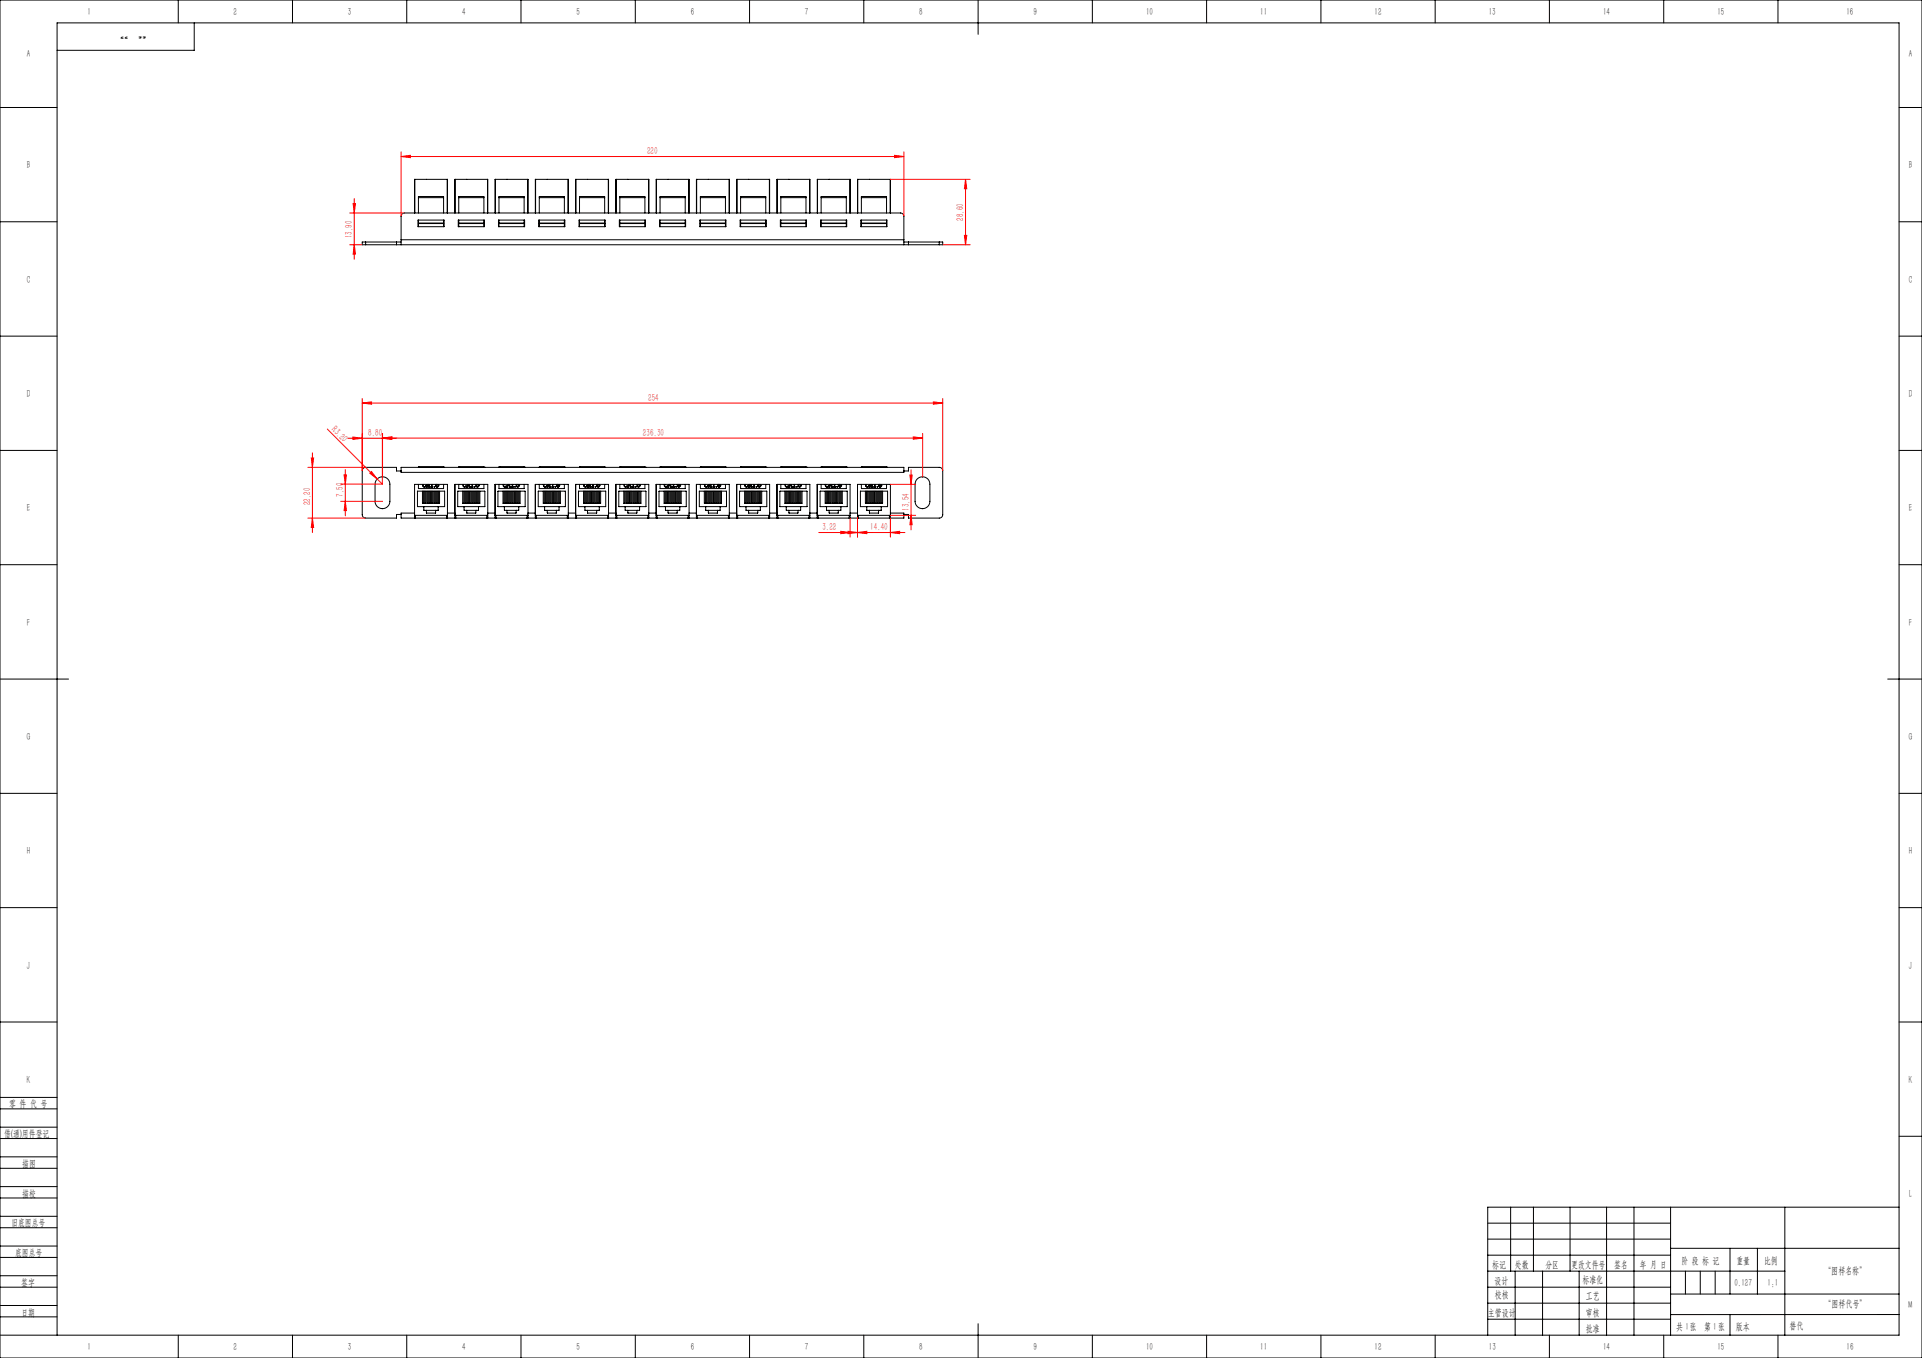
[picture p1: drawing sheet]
<svg xmlns="http://www.w3.org/2000/svg" width="841mm" height="594mm" viewBox="0 0 841 594" stroke-linecap="round" stroke-linejoin="round" font-family="sans-serif">
<g fill="none" stroke="#000" stroke-width=".44">
<path d="M0 0h841v594h-841zM78 0v10M85 10v12h-60M128 0v10M178 0v10M228 0v10M278 0v10M328 0v10M378 0v10M428 0v15M478 0v10M528 0v10"/>
<path d="M578 0v10M628 0v10M678 0v10M728 0v10M778 0v10M0 47h25M831 47h10M181.5 78.5l-.1 14.7M181.5 78.5h14.2M181.5 78.5v14.7M186.6 78.4v.1M195.7 78.5l.1 14.7"/>
<path d="M195.7 78.5v14.7M199.1 78.5l-.1 14.7M199.1 78.5h14.2M199.1 78.5v14.7M204.2 78.4v.1M213.3 78.5l.1 14.7M213.3 78.5v14.7M216.7 78.5l-.1 14.7M216.7 78.5h14.2M216.7 78.5v14.7M221.9 78.4v.1M230.9 78.5l.1 14.7"/>
<path d="M230.9 78.5v14.7M234.4 78.5l-.2 14.7M234.4 78.5h14.2M234.4 78.5v14.7M239.5 78.4v.1M248.6 78.5l.1 14.7M248.6 78.5v14.7M252 78.5l-.1 14.7M252 78.5h14.2M252 78.5v14.7M257.1 78.4v.1M266.2 78.5l.1 14.7"/>
<path d="M266.2 78.5v14.7M269.5 78.5v14.7M269.6 78.5h.1M269.6 78.5h14.2M274.7 78.4v.1M283.8 78.5l.1 14.7M283.8 78.5v14.7M287.2 78.5l-.1 14.7M287.2 78.5h14.2M287.2 78.5v14.7M292.3 78.4v.1M301.4 78.5l.1 14.7"/>
<path d="M301.4 78.5v14.7M304.8 78.5l-.1 14.7M304.8 78.5h14.3M304.8 78.5v14.7M310 78.4v.1M319.1 78.5l.1 14.7M319.1 78.5v14.7M322.5 78.5l-.1 14.7M322.5 78.5h14.2M322.5 78.5v14.7M327.6 78.4v.1M336.7 78.5l.1 14.7"/>
<path d="M336.7 78.5v14.7M340.1 78.5l-.1 14.7M340.1 78.5h14.2M340.1 78.5v14.7M345.2 78.4v.1M354.3 78.5v14.7M354.4 78.5h.1M357.7 78.5l-.1 14.7M357.7 78.5h14.2M357.7 78.5v14.7M362.8 78.4v.1M371.9 78.5l.1 14.7"/>
<path d="M371.9 78.5v14.7M375.3 78.5l-.1 14.7M375.3 78.5h14.2M375.3 78.5v14.7M380.4 78.4v.1M389.5 78.5l.1 14.7M389.5 78.5v14.7M0 97h25M182.9 96.3h11.4v2.9h-11.4zM183.1 97.7v.1M183.1 97.6v.1M183.1 86.5v-.5h11v.5"/>
<path d="M183.1 86.5v6.7M183.1 96.3v1.3M183.1 97.8v1.4M183.1 97.8h11M183.1 97.6h11M183.1 86.5h11M194.1 97.7v.1M194.1 97.6v.1M194.1 86.5v6.7M194.1 96.3v1.3M194.1 97.8v1.4M200.5 96.3h11.4v2.9h-11.4z"/>
<path d="M200.7 97.7v.1M200.7 97.6v.1M200.7 86.5v-.5h11v.5M200.7 86.5v6.7M200.7 96.3v1.3M200.7 97.8v1.4M200.7 97.8h11M200.7 97.6h11M200.7 86.5h11M211.7 97.7v.1M211.7 97.6v.1M211.7 86.5v6.7"/>
<path d="M211.7 96.3v1.3M211.7 97.8v1.4M218.1 96.3h11.5v2.9h-11.5zM218.3 97.7v.1M218.3 97.6v.1M218.3 86.5v-.5h11v.5M218.3 86.5v6.7M218.3 96.3v1.3M218.3 97.8v1.4M218.3 97.8h11M218.3 97.6h11M218.3 86.5h11"/>
<path d="M229.3 97.7v.1M229.3 97.6v.1M229.3 86.5v6.7M229.3 96.3v1.3M229.3 97.8v1.4M235.8 96.3h11.4v2.9h-11.4zM236 97.7v.1M236 97.6v.1M236 86.5v-.5h10.9v.5M236 86.5v6.7M236 96.3v1.3M236 97.8v1.4"/>
<path d="M236 97.8h10.9M236 97.6h10.9M236 86.5h10.9M246.9 97.7v.1M246.9 97.6v.1M246.9 86.5v6.7M246.9 96.3v1.3M246.9 97.8v1.4M253.4 96.3h11.4v2.9h-11.4zM253.6 97.7v.1M253.6 97.6v.1M253.6 86.5v-.5h11v.5"/>
<path d="M253.6 86.5v6.7M253.6 96.3v1.3M253.6 97.8v1.4M253.6 97.8h11M253.6 97.6h11M253.6 86.5h11M264.6 97.7v.1M264.6 97.6v.1M264.6 86.5v6.7M264.6 96.3v1.3M264.6 97.8v1.4M271 96.3h11.4v2.9h-11.4z"/>
<path d="M271.2 97.7v.1M271.2 97.6v.1M271.2 86.5v-.5h11v.5M271.2 86.5v6.7M271.2 96.3v1.3M271.2 97.8v1.4M271.2 97.8h11M271.2 97.6h11M271.2 86.5h11M282.2 97.7v.1M282.2 97.6v.1M282.2 86.5v6.7"/>
<path d="M282.2 96.3v1.3M282.2 97.8v1.4M288.6 96.3h11.4v2.9h-11.4zM288.8 97.7v.1M288.8 97.6v.1M288.8 86.5v-.5h11v.5M288.8 86.5v6.7M288.8 96.3v1.3M288.8 97.8v1.4M288.8 97.8h11M288.8 97.6h11M288.8 86.5h11"/>
<path d="M299.8 97.7v.1M299.8 97.6v.1M299.8 86.5v6.7M299.8 96.3v1.3M299.8 97.8v1.4M306.2 96.3h11.4v2.9h-11.4zM306.5 97.7v.1M306.5 97.6v.1M306.5 86.5v-.5h10.9v.5M306.5 86.5v6.7M306.5 96.3v1.3M306.5 97.8v1.4"/>
<path d="M306.5 97.8h10.9M306.5 97.6h10.9M306.5 86.5h10.9M317.4 97.7v.1M317.4 97.6v.1M317.4 86.5v6.7M317.4 96.3v1.3M317.4 97.8v1.4M323.9 96.3h11.3v2.9h-11.3zM324.1 97.7v.1M324.1 97.6v.1M324.1 86.5v-.5h11v.5"/>
<path d="M324.1 86.5v6.7M324.1 96.3v1.3M324.1 97.8v1.4M324.1 97.8h11M324.1 97.6h11M324.1 86.5h11M335.1 97.7v.1M335.1 97.6v.1M335.1 86.5v6.7M335.1 96.3v1.3M335.1 97.8v1.4M341.5 96.3h11.3v2.9h-11.3z"/>
<path d="M341.7 97.7v.1M341.7 97.6v.1M341.7 86.5v-.5h11v.5M341.7 86.5v6.7M341.7 96.3v1.3M341.7 97.8v1.4M341.7 97.8h11M341.7 97.6h11M341.7 86.5h11M352.7 97.7v.1M352.7 97.6v.1M352.7 86.5v6.7"/>
<path d="M352.7 96.3v1.3M352.7 97.8v1.4M359.1 96.3h11.4v2.9h-11.4zM359.3 97.7v.1M359.3 97.6v.1M359.3 86.5v-.5h11v.5M359.3 86.5v6.7M359.3 96.3v1.3M359.3 97.8v1.4M359.3 97.8h11M359.3 97.6h11M359.3 86.5h11"/>
<path d="M370.3 97.7v.1M370.3 97.6v.1M370.3 86.5v6.7M370.3 96.3v1.3M370.3 97.8v1.4M376.7 96.3h11.4v2.9h-11.4zM376.9 97.7v.1M376.9 97.6v.1M376.9 86.5v-.5h11v.5M376.9 86.5v6.7M376.9 96.3v1.3M376.9 97.8v1.4"/>
<path d="M376.9 97.8h11M376.9 97.6h11M376.9 86.5h11M387.9 97.7v.1M387.9 97.6v.1M387.9 86.5v6.7M387.9 96.3v1.3M387.9 97.8v1.4M831 97h10M160 105.9h-1.5v1.2h1.5M160 107.1h251M160 105.9v1.2"/>
<path d="M160 105.9h15.5M173.5 105.9v1.2M175.5 104.9v-10.3a1.45 1.45 0 0 1 1.5-1.4h217a1.45 1.45 0 0 1 1.5 1.4v10.3M175.5 104.9v2.2M175.5 104.9h220M395.5 104.9v2.2M395.5 105.9h15.5M397.5 105.9v1.2M411 105.9h1.5v1.2h-1.5M411 105.9v1.2M0 147h25M831 147h10"/>
<path d="M0 197h25M831 197h10M165 209.5a3.3 3.3 0 0 1 3.6-.7 3.3 3.3 0 0 1 2 3v7.5a3.2 3.2 0 0 1-3.2 3.2 3.2 3.2 0 0 1-3.3-3.2v-8.1zM175.5 206h-2v-1.6h-13.5a1.45 1.45 0 0 0-1.5 1.5v19.2a1.45 1.45 0 0 0 1.5 1.5h13.5v-1.6h2M175.5 206v-1.6h220v1.6M175.5 206v.6h220v-.6M182.7 214.8h11.8l.1 6.8h-11.9zM183.1 204.3h.1M183.1 204.3h11M183.1 211.9v1.8h11v-1.8M183.1 204.3v.1M184.9 214.8v5.4h.4v-5.4"/>
<path d="M184.9 211.9l.1 .6 .4 .6h.5l.3-.6a.51 .51 0 0 1-.4 .5 .51 .51 0 0 1-.6-.4l-.1-.7M185.8 214.8v5.4h.5v-5.4M186.9 214.8v5.4h.5v-5.4M187 211.9l-.5 1.2h.4v-.7h.7v.7h.5l-.5-1.2M187.1 211.9l-.2 .4h.7l-.2-.4M187.9 214.8v5.4h.4v-5.4M188.8 214.8v5.4h.5v-5.4M188.9 211.9l-.3 1.2h.7l-.2-1.2M189.9 214.8v5.4h.5v-5.4M190.1 212.8h.1M190.6 211.9l.1 .9a.66 .66 0 0 0 1.1 .1 .66 .66 0 0 0-.2-1M190.8 212.1h.1"/>
<path d="M190.8 211.9v.2M190.9 214.8v5.4h.4v-5.4M191.1 211.9l-.3 .2M191.7 212.4h.1M191.8 214.8v5.4h.5v-5.4M194.1 204.3h.1M194.1 204.3v.1M200.3 214.8h11.8l.1 6.8h-11.9zM200.7 204.3h.1M200.7 204.3h11M200.7 211.9v1.8h11v-1.8M200.7 204.3v.1"/>
<path d="M202.5 214.8v5.4h.5v-5.4M202.5 211.9l.1 .6 .4 .6h.6l.2-.6a.51 .51 0 0 1-.4 .5 .51 .51 0 0 1-.6-.4v-.7M203.5 214.8v5.4h.5v-5.4M204.5 214.8v5.4h.5v-5.4M204.6 211.9l-.5 1.2h.4v-.7h.7v.7h.6l-.5-1.2M204.7 211.9l-.1 .4h.6l-.2-.4M205.5 214.8v5.4h.5v-5.4M206.5 214.8v5.4h.5v-5.4M206.5 211.9l-.2 1.2h.7l-.3-1.2M207.5 214.8v5.4h.5v-5.4M207.7 212.8h.1M208.3 211.9l.1 .9a.65 .65 0 0 0 1 .1 .65 .65 0 0 0-.2-1"/>
<path d="M208.4 212.1h.1M208.5 211.9l-.1 .2M208.5 214.8v5.4h.5v-5.4M208.8 211.9l-.4 .2M209.3 212.4h.1M209.5 214.8v5.4h.5v-5.4M211.7 204.3h.1M211.7 204.3v.1M217.9 214.9l11.9-.1v6.8h-11.9zM218.3 204.3h.1M218.3 204.3h11M218.3 211.9v1.8h11v-1.8"/>
<path d="M218.3 204.3v.1M220.1 214.8v5.4h.5v-5.4M220.2 211.9v.6l.5 .6 .7-.2v-.4a.49 .49 0 0 1-.4 .5 .49 .49 0 0 1-.5-.4l-.1-.7M221.1 214.8v5.4h.5v-5.4M222.1 214.8v5.4h.5v-5.4M222.2 211.9l-.5 1.2h.5l-.1-.7h.7v.7h.6l-.5-1.2M222.3 211.9l-.1 .4h.6l-.2-.4M223.1 214.8v5.4h.5v-5.4M224.1 214.8v5.4h.5v-5.4M224.1 211.9l-.2 1.2h.7l-.3-1.2M225.1 214.8v5.4h.5v-5.4M225.4 212.8h.1"/>
<path d="M225.9 211.9l.1 .9a.66 .66 0 0 0 1 .1 .66 .66 0 0 0-.2-1M226.1 211.9l-.1 .2 .4-.2M226.1 214.8v5.4h.5v-5.4M227 212.4h.1M227.1 214.8v5.4h.5v-5.4M229.3 204.3h.1M229.3 204.3v.1M235.5 214.8h11.9v6.8h-11.9zM236 204.3h.1M236 204.3h10.9M236 211.9v1.8h10.9v-1.8M236 204.3v.1"/>
<path d="M237.7 214.8v5.4h.5v-5.4M237.8 211.9v.6l.5 .6h.5l.4-.5M238 211.9l.1 .7a.51 .51 0 0 0 .5 .4 .51 .51 0 0 0 .5-.5M238.7 214.8v5.4h.5v-5.4M239.1 212.5l.1 .1M239.7 214.8v5.4h.5v-5.4M239.8 211.9l-.4 1.2h.4v-.7h.7v.7h.5l-.5-1.2M239.9 211.9l-.1 .4h.6l-.1-.4M240.7 214.8v5.4h.5v-5.4M241.7 214.8v5.4h.5v-5.4M241.8 211.9l-.3 1.2h.7l-.3-1.2M242.7 214.8v5.4h.5v-5.4"/>
<path d="M243 212.8h.1M243.5 211.9l.1 .9a.65 .65 0 0 0 1 .1 .65 .65 0 0 0-.2-1M243.7 212.1h.1M243.7 214.8v5.4h.5v-5.4M243.7 211.9v.2M244 211.9l-.3 .2M244.6 212.4h.1M244.7 214.8v5.4h.5v-5.4M246.9 204.3h.1M246.9 204.3v.1M253.2 214.8h11.8v6.8h-11.8zM253.6 204.3h.1"/>
<path d="M253.6 204.3h11M253.6 211.9v1.8h11v-1.8M253.6 204.3v.1M255.3 214.8v5.4h.5v-5.4M255.4 211.9v.6l.5 .6 .7-.2 .1-.4a.51 .51 0 0 1-.5 .5 .51 .51 0 0 1-.5-.4l-.1-.7M256.3 214.8v5.4h.5v-5.4M257.3 214.8v5.4h.5v-5.4M257.4 211.9l-.4 1.2h.4v-.7h.7v.7h.5l-.5-1.2M257.6 211.9l-.2 .4h.7l-.2-.4M258.3 214.8v5.4h.5v-5.4M259.3 214.8v5.4h.5v-5.4M259.4 211.9l-.3 1.2h.7l-.2-1.2"/>
<path d="M260.3 214.8v5.4h.5v-5.4M260.6 212.8h.1M261.1 211.9l.1 .9a.66 .66 0 0 0 1 .1 .66 .66 0 0 0-.2-1M261.3 212.1h.1M261.3 211.9v.2M261.3 214.8v5.4h.5v-5.4M261.6 211.9l-.3 .2M262.2 212.4h.1M262.3 214.8v5.4h.5v-5.4M264.6 204.3h.1M264.6 204.3v.1M270.8 214.8h11.8v6.8h-11.8z"/>
<path d="M271.2 204.3h.1M271.2 204.3h11M271.2 211.9v1.8h11v-1.8M271.2 204.3v.1M272.9 214.8v5.4h.5v-5.4M273 211.9l.1 .6 .4 .6h.5l.3-.6a.51 .51 0 0 1-.4 .5 .51 .51 0 0 1-.6-.4v-.7M274 214.8v5.4h.5v-5.4M275 214.8v5.4h.4v-5.4M275.1 211.9l-.5 1.2h.4v-.7h.7v.7h.5l-.5-1.2M275.2 211.9l-.1 .4h.6l-.2-.4M275.9 214.8v5.4h.5v-5.4M277 214.8v5.4h.5v-5.4"/>
<path d="M277 211.9l-.2 1.2h.7l-.3-.2v-1M278 214.8v5.4h.4v-5.4M278.2 212.8h.1M278.7 211.9l.1 .9a.65 .65 0 0 0 1.1 .1 .65 .65 0 0 0-.2-1M278.9 212.1h.1M278.9 214.8v5.4h.5v-5.4M278.9 211.9v.2M279.2 211.9l-.3 .2M279.8 212.4h.1M280 214.8v5.4h.5v-5.4M282.2 204.3h.1M282.2 204.3v.1"/>
<path d="M288.4 214.8h11.8v6.8h-11.8zM288.8 204.3h.1M288.8 204.3h11M288.8 211.9v1.8h11v-1.8M288.8 204.3v.1M290.6 214.8v5.4h.5v-5.4M290.7 211.9v.6l.4 .6h.5l.3-.6a.51 .51 0 0 1-.4 .5 .51 .51 0 0 1-.6-.4v-.7M291.6 214.8v5.4h.5v-5.4M292.6 214.8v5.4h.5v-5.4M292.7 211.9l-.5 1.2h.5l-.1-.7h.7v.7h.6l-.5-1.2M292.8 211.9l-.1 .4h.6l-.2-.4M293.6 214.8v5.4h.5v-5.4"/>
<path d="M294.6 214.8v5.4h.5v-5.4M294.6 211.9l-.2 1.2h.7l-.3-1.2M295.6 214.8v5.4h.5v-5.4M295.8 212.8h.1M296.4 211.9v.9a.66 .66 0 0 0 1.1 .1 .66 .66 0 0 0-.2-1M296.5 212.1h.1M296.5 211.9v.2M296.6 214.8v5.4h.5v-5.4M296.9 211.9l-.4 .2M297.5 212.4h.1M297.6 214.8v5.4h.5v-5.4M299.8 204.3h.1"/>
<path d="M299.8 204.3v.1M306 214.8h11.9v6.8h-11.9zM306.5 204.3h.1M306.5 204.3h10.9M306.5 211.9v1.8h10.9v-1.8M306.5 204.3v.1M308.2 214.8v5.4h.5v-5.4M308.3 211.9v.6l.5 .6h.5l.3-.6a.51 .51 0 0 1-.5 .5 .51 .51 0 0 1-.5-.4l-.1-.7M309.2 214.8v5.4h.5v-5.4M310.2 214.8v5.4h.5v-5.4M310.3 211.9l-.5 1.2h.5l-.1-.7h.7v.7h.6l-.5-1.2M310.4 211.9l-.1 .4h.6l-.1-.4"/>
<path d="M311.2 214.8v5.4h.5v-5.4M312.2 214.8v5.4h.5v-5.4M312.2 211.9l-.2 1.2h.7l-.3-.2v-1M313.2 214.8v5.4h.5v-5.4M313.4 212.8h.1M314 211.9l.1 .9a.65 .65 0 0 0 1 .1 .65 .65 0 0 0-.2-1M314.1 212.1h.1M314.2 214.8v5.4h.5v-5.4M314.2 211.9l-.1 .2M314.5 211.9l-.4 .2M315.1 212.4h.1M315.2 214.8v5.4h.5v-5.4"/>
<path d="M317.4 204.3h.1M317.4 204.3v.1M323.6 214.9l11.9-.1v6.8h-11.9zM324.1 204.3h.1M324.1 204.3h11M324.1 211.9v1.8h11v-1.8M324.1 204.3v.1M325.8 214.8v5.4h.5v-5.4M325.9 211.9v.6l.5 .6h.5l.3-.6a.51 .51 0 0 1-.5 .5 .51 .51 0 0 1-.5-.4l-.1-.7M326.8 214.8v5.4h.5v-5.4M327.8 214.8v5.4h.5v-5.4M327.9 211.9l-.5 1.2h.5v-.7h.6l.1 .7h.5l-.5-1.2"/>
<path d="M328 211.9l-.1 .4h.6l-.1-.4M328.8 214.8v5.4h.5v-5.4M329.8 214.8v5.4h.5v-5.4M329.8 211.9l-.2 1.2h.7l-.2-1.2M330.8 214.8v5.4h.5v-5.4M331.1 212.8h.1M331.6 211.9l.1 .9a.65 .65 0 0 0 1 .1 .65 .65 0 0 0-.2-1M331.8 212.1h.1M331.8 211.9v.2M331.8 214.8v5.4h.5v-5.4M332.1 211.9l-.3 .2M332.7 212.4h.1"/>
<path d="M332.8 214.8v5.4h.5v-5.4M335.1 204.3h.1M335.1 204.3v.1M341.2 214.9l11.9-.1v6.8h-11.8zM341.7 204.3h.1M341.7 204.3h11M341.7 211.9v1.8h11v-1.8M341.7 204.3v.1M343.4 214.8v5.4h.5v-5.4M343.5 211.9v.6l.5 .6h.5l.3-.6a.51 .51 0 0 1-.4 .5 .51 .51 0 0 1-.6-.4l-.1-.7M344.4 214.8v5.4h.5v-5.4M345.4 214.8v5.4h.5v-5.4"/>
<path d="M345.5 211.9l-.4 1.2h.4v-.7h.7v.7h.5l-.5-1.2M345.7 211.9l-.2 .4h.6l-.1-.4M346.4 214.8v5.4h.5v-5.4M347.4 214.8v5.4h.5v-5.4M347.5 211.9v1l-.3 .2h.7l-.2-1.2M348.4 214.8v5.4h.5v-5.4M348.7 212.8h.1M349.2 211.9l.1 .9a.65 .65 0 0 0 1.1 .1 .65 .65 0 0 0-.2-1M349.4 212.1h.1M349.4 214.8v5.4h.5v-5.4M349.4 211.9v.2M349.7 211.9l-.3 .2"/>
<path d="M350.3 212.4h.1M350.4 214.8v5.4h.5v-5.4M352.7 204.3h.1M352.7 204.3v.1M358.8 214.9l11.9-.1v6.8h-11.8zM359.3 204.3h.1M359.3 204.3h11M359.3 211.9v1.8h11v-1.8M359.3 204.3v.1M361.1 214.8v5.4h.5v-5.4M361.1 211.9v.6l.5 .6h.5l.3-.6a.51 .51 0 0 1-.4 .5 .51 .51 0 0 1-.6-.4v-.7M362.1 214.8v5.4h.4v-5.4"/>
<path d="M363 214.8v5.4h.5v-5.4M363.1 211.9l-.4 1.2h.4v-.7h.7v.7h.5l-.4-1.2M363.3 211.9l-.2 .4h.6l-.1-.4M364.1 214.8v5.4h.5v-5.4M365.1 214.8v5.4h.4v-5.4M365.1 211.9l-.3 1.2h.7l-.2-1.2M366 214.8v5.4h.5v-5.4M366.3 212.8h.1M366.9 211.9v.9a.65 .65 0 0 0 1.1 .1 .65 .65 0 0 0-.2-1M367 212.1h.1M367 211.9v.2M367.1 214.8v5.4h.5v-5.4"/>
<path d="M367.3 211.9l-.3 .2M367.9 212.4h.1M368.1 214.8v5.4h.4v-5.4M370.3 204.3h.1M370.3 204.3v.1M376.5 214.9l11.8-.1 .1 6.8h-11.9zM376.9 204.3h.1M376.9 204.3h11M376.9 211.9v1.8h11v-1.8M376.9 204.3v.1M378.7 214.8v5.4h.5v-5.4M378.7 211.9l.1 .6 .4 .6h.6l.2-.6a.51 .51 0 0 1-.4 .5 .51 .51 0 0 1-.5-.4l-.1-.7"/>
<path d="M379.7 214.8v5.4h.5v-5.4M380.7 214.8v5.4h.5v-5.4M380.8 211.9l-.5 1.2h.5l-.1-.7h.7v.7h.6l-.5-1.2M380.9 211.9l-.1 .4h.6l-.2-.4M381.7 214.8v5.4h.5v-5.4M382.7 214.8v5.4h.5v-5.4M382.7 211.9l-.3 1.2h.8l-.3-1.2M383.7 214.8v5.4h.5v-5.4M383.9 212.8h.1M384.5 211.9v.9a.66 .66 0 0 0 1.1 .1 .66 .66 0 0 0-.2-1M384.6 212.1h.1M384.6 211.9v.2"/>
<path d="M384.7 214.8v5.4h.5v-5.4M385 211.9l-.4 .2M385.6 212.4h.1M385.7 214.8v5.4h.5v-5.4M387.9 204.3h.1M387.9 204.3v.1M395.5 206h2v-1.6h13.5a1.45 1.45 0 0 1 1.5 1.5v19.2a1.45 1.45 0 0 1-1.5 1.5h-13.5v-1.6h-2M401.4 209.5a3.2 3.2 0 0 1 3.5-.7 3.2 3.2 0 0 1 2 3v7.5a3.2 3.2 0 0 1-3.3 3.2 3.2 3.2 0 0 1-3.2-3.2v-7.5l.2-1.2zM175.5 225v1.6h220v-1.6M181.4 224.4l.1 2.2h.3v-1.2M181.4 225.4h.1M181.4 224.4h-5.9v.6"/>
<path d="M181.4 224.4v-12.5h14.4v12.5M181.5 225.4h14.3M185.3 221.6l.2 1.6h6.2l.1-1.6M186.5 223.2l.2 1.2h3.8l.2-1.2M195.8 224.4l-.1 2.2h-.3v-1.2M195.8 224.4h3.2l.1 2.2h.3v-1.2M203 221.6l.1 1.6h6.2l.2-1.6M204.1 223.2l.2 1.2h3.9l.1-1.2M213.4 224.4h3.2l.2 2.2h.2v-1.2M213.4 224.4l-.1 2.2h-.3v-1.2M213.4 224.4v-12.5h-14.4l.1 13.5 14.3-.1M216.6 225.4h.1"/>
<path d="M216.6 225.3l.1 .1M216.7 225.4h14.3M220.6 221.6l.2 1.6h6.1l.2-1.6M221.8 223.2l.1 1.2h3.9l.2-1.2M231 224.4h3.2l.2 2.2h.3v-1.2M231 224.4l-.1 2.2h-.3v-1.2M231 224.4v-12.5h-14.4v13.4M234.2 225.4h.1M234.2 225.3l.2 .1M238.2 221.6l.2 1.6h6.1l.2-1.6M239.4 223.2l.1 1.2h3.9l.2-1.2M248.7 224.4h3.2l.1 2.2h.3v-1.2"/>
<path d="M248.7 224.4l-.2 2.2h-.3v-1.2M248.7 225.3l-14.3 .1M248.7 224.4v-12.5h-14.5v13.4M251.9 225.4h.1M251.9 225.3h14.4M255.8 221.6l.2 1.6h6.2l.1-1.6M257 223.2l.1 1.2h3.9l.2-1.2M266.3 224.4h3.2l.1 2.2h.3v-1.2M266.3 224.4l-.1 2.2h-.3v-1.2M266.3 224.4v-12.5h-14.4v13.4M269.5 225.4h.1M269.5 225.3l.1 .1"/>
<path d="M273.4 221.6l.2 1.6h6.2l.2-1.6M274.6 223.2l.2 1.2h3.8l.2-1.2M283.9 224.4h3.2l.1 2.2h.3v-1.2M283.9 224.4l-.1 2.2h-.3v-1.2M283.9 225.3l-14.3 .1M283.9 224.4v-12.5h-14.4v13.4M287.1 225.4h.1M287.1 225.3l14.4 .1M291.1 221.6l.1 1.6h6.2l.2-1.6M292.2 223.2l.2 1.2h3.9l.1-1.2M301.5 224.4h3.2l.2 2.2h.2v-1.2M301.5 224.4l-.1 2.2h-.3v-1.2"/>
<path d="M301.5 224.4v-12.5h-14.4v13.4M304.7 225.4h.1M304.7 225.3l14.4 .1M308.7 221.6l.2 1.6h6.1l.2-1.6M309.8 223.2l.2 1.2h3.9l.1-1.2M319.1 224.4h3.2l.2 2.2h.3v-1.2M319.1 224.4l-.1 2.2h-.3v-1.2M319.1 224.4v-12.5h-14.4v13.4M322.3 225.4h.1M322.4 225.3l14.4 .1M326.3 221.6l.2 1.6h6.1l.2-1.6M327.4 223.2l.2 1.2h3.9l.1-1.2"/>
<path d="M336.8 224.4h3.2l.1 2.2h.3v-1.2M336.8 224.4l-.2 2.2h-.3v-1.2M336.8 224.4v-12.5h-14.5l.1 13.4M340 225.4h.1M340 225.3l14.4 .1M343.9 221.6l.2 1.6h6.2l.1-1.6M345.1 223.2l.1 1.2h3.9l.2-1.2M354.4 224.4h3.2l.1 2.2h.3v-1.2M354.4 224.4l-.1 2.2h-.3v-1.2M354.4 224.4v-12.5h-14.4v13.4M357.6 225.4h.1M357.6 225.3l14.4 .1"/>
<path d="M361.6 221.6l.1 1.6h6.2l.2-1.6M362.7 223.2l.2 1.2h3.8l.2-1.2M372 224.4h3.2l.1 2.2h.3v-1.2M372 224.4l-.1 2.2h-.3v-1.2M372 224.4v-12.5h-14.4v13.4M375.2 225.4h.1M375.2 225.3l.1 .1M379.2 221.6l.1 1.6h6.2l.2-1.6M380.3 223.2l.2 1.2h3.9l.1-1.2M389.6 224.4l-.1 2.2h-.3v-1.2M389.6 225.4h-14.3M389.6 224.4h5.9v.6"/>
<path d="M389.6 224.4v-12.5h-14.4v13.4M0 247h25M831 247h10M0 297h30M826 297h15M0 347h25M831 347h10M0 397h25M831 397h10M0 447h25M831 447h10M0 498h25"/>
<path d="M0 493h25M0 485h25M0 480h25M831 497h10M0 511h25M0 506h25M0 519h25M0 524h25M0 537h25M0 532h25M651 535h80M661 528v28"/>
<path d="M671 528v28M687 528v28M703 528v56M715 528v56M731 528v56M781 528v56M831 528h-180v56M0 550h25M0 545h25M0 558h25M651 542h80M651 549h80"/>
<path d="M651 556h130M663 556v28M675 556v28M691 556v28M731 546h100M737.5 556v10M744 556v10M750.5 556v10M757 546v20M769 546v20M0 563h25M0 571h25"/>
<path d="M0 576h25M428 579v15M651 563h80M651 570h80M651 577h80M731 566h100M757 575v9M831 575h-100M0 584h831v-574h-806v574M78 584v10M128 584v10M178 584v10"/>
<path d="M228 584v10M278 584v10M328 584v10M378 584v10M478 584v10M528 584v10M578 584v10M628 584v10M678 584v10M728 584v10M778 584v10"/>
<circle cx="190.1" cy="212.9" r=".15"/>
<circle cx="191.2" cy="212.5" r=".5"/>
<circle cx="207.7" cy="212.9" r=".14"/>
<circle cx="208.9" cy="212.5" r=".49"/>
<circle cx="225.3" cy="212.9" r=".15"/>
<circle cx="226.5" cy="212.5" r=".5"/>
<circle cx="243" cy="212.9" r=".14"/>
<circle cx="244.1" cy="212.5" r=".49"/>
<circle cx="260.6" cy="212.9" r=".15"/>
<circle cx="261.7" cy="212.5" r=".5"/>
<circle cx="278.2" cy="212.9" r=".14"/>
<circle cx="279.3" cy="212.5" r=".49"/>
<circle cx="295.8" cy="212.9" r=".15"/>
<circle cx="297" cy="212.5" r=".5"/>
<circle cx="313.5" cy="212.9" r=".14"/>
<circle cx="314.6" cy="212.5" r=".49"/>
<circle cx="331.1" cy="212.9" r=".15"/>
<circle cx="332.2" cy="212.5" r=".49"/>
<circle cx="348.7" cy="212.9" r=".14"/>
<circle cx="349.8" cy="212.5" r=".49"/>
<circle cx="366.3" cy="212.9" r=".15"/>
<circle cx="367.4" cy="212.5" r=".49"/>
<circle cx="383.9" cy="212.9" r=".15"/>
<circle cx="385.1" cy="212.5" r=".49"/>
</g>
<g fill="none" stroke="#f00" stroke-width=".44">
<path d="M175.5 68.5l4.1-.6v1.1zM175.5 66.5v28.1M175.5 68.5h220M389.5 78.5h35M391.4 67.9l4.1 .6-4.1 .5zM395.5 66.5v28.1M422.5 78.5v28.6M422.5 78.5l.5 4h-1zM153 93.2h24M154.5 89.1h1l-.5 4.1zM155 86.8v26.6M153 107.1h5.5"/>
<path d="M155 107.1l.5 4.1h-1zM412.5 107.1h12M422 103h1l-.5 4.1zM158.5 176.3l4.1-.5v1zM158.5 174.3v31.6M158.5 176.3h254M408.4 175.8l4.1 .5-4.1 .5zM412.5 174.3v31.6M136.7 198.1v34.9M143.2 187.7l21.8 21.8M154.4 191.2l4.1 .5-4.1 .5zM167.3 191.7l4.1-.5v1z"/>
<path d="M167.3 189.7v22.1l-2.3-2.3M167.4 191.6l4.1-.5v1zM167.4 189.6v19M399.6 191.1l4.1 .5-4.1 .5zM403.7 191.6l-251.5 .1M403.7 189.6v19M134.7 204.4h25.3M136.2 200.3h1l-.5 4.1zM149.1 219.3h18.3M149.1 211.8h18.3M150.6 207.7h1l-.5 4.1zM151.1 219.3l.5 4h-1z"/>
<path d="M151.1 205.4v20.2M161.8 207l.7-.7 2.5 3.2zM389.6 211.9h11M398.1 207.8h1l-.5 4.1zM398.6 205.5v26.3M134.7 226.6h25.3M136.7 226.6l.5 4.1h-1zM358.3 232.9h37.7M367.9 232.4l4.1 .5-4.1 .5zM371.1 232.4l4.1 .5-4.1 .5zM372 226.5v8.4M375.2 232.9l4.1-.5v1z"/>
<path d="M375.2 226.5v8.4M389.5 225.4h11.1M389.6 232.9l4.1-.5v1zM389.6 226.5v8.4M398.6 225.4l.5 4.1h-1z"/>
</g>
<g fill="#f00">
<path d="M161.8 207l.7-.7 2.5 3.2z"/>
<path d="M389.6 232.9l4.1-.5v1zM371.1 232.4l4.1 .5-4.1 .5zM375.2 232.9l4.1-.5v1zM367.9 232.4l4.1 .5-4.1 .5z"/>
<path d="M158.5 176.3l4.1-.5v1zM408.4 175.8l4.1 .5-4.1 .5zM154.4 191.2l4.1 .5-4.1 .5zM167.3 191.7l4.1-.5v1z"/>
<path d="M167.4 191.6l4.1-.5v1zM399.6 191.1l4.1 .5-4.1 .5z"/>
<path d="M151.1 219.3l.5 4h-1zM150.6 207.7h1l-.5 4.1z"/>
<path d="M422.5 78.5l.5 4h-1zM422 103h1l-.5 4.1zM154.5 89.1h1l-.5 4.1zM155 107.1l.5 4.1h-1z"/>
<path d="M136.2 200.3h1l-.5 4.1zM136.7 226.6l.5 4.1h-1zM398.1 207.8h1l-.5 4.1zM398.6 225.4l.5 4.1h-1z"/>
<path d="M175.5 68.5l4.1-.6v1.1zM391.4 67.9l4.1 .6-4.1 .5z"/>
</g>
<g font-size="4.4">
<text x="38.2" y="6.6">1</text>
<text x="102.2" y="6.6">2</text>
<text x="152.2" y="6.6">3</text>
<text x="202.2" y="6.6">4</text>
<text x="252.2" y="6.6">5</text>
<text x="302.2" y="6.6">6</text>
<text x="352.2" y="6.6">7</text>
<text x="402.2" y="6.6">8</text>
<text x="452.2" y="6.6">9</text>
<text x="501.5" y="6.6">10</text>
<text x="551.5" y="6.6">11</text>
<text x="601.5" y="6.6">12</text>
<text x="651.5" y="6.6">13</text>
<text x="701.5" y="6.6">14</text>
<text x="751.5" y="6.6">15</text>
<text x="808" y="6.6">16</text>
<text x="11.7" y="25.1">A</text>
<text x="835.2" y="25.1">A</text>
<text x="11.7" y="73.6">B</text>
<text x="835.2" y="73.6">B</text>
<text x="11.7" y="123.6">C</text>
<text x="835.2" y="123.6">C</text>
<text x="11.7" y="173.6">D</text>
<text x="835.2" y="173.6">D</text>
<text x="11.7" y="223.6">E</text>
<text x="835.2" y="223.6">E</text>
<text x="11.8" y="273.6">F</text>
<text x="835.3" y="273.7">F</text>
<text x="11.7" y="323.6">G</text>
<text x="835.2" y="323.7">G</text>
<text x="11.7" y="373.6">H</text>
<text x="835.2" y="373.7">H</text>
<text x="11.8" y="423.6">J</text>
<text x="835.3" y="423.7">J</text>
<text x="11.7" y="473.6">K</text>
<text x="835.2" y="473.7">K</text>
<text x="4.1" y="484.4">零 件 代 号</text>
<text x="1.8" y="497.5">借(通)用件登记</text>
<text x="9.7" y="510.6">描图</text>
<text x="9.7" y="523.6">描校</text>
<text x="835.3" y="523.6">L</text>
<text x="5" y="536.4">旧底图总号</text>
<text x="6.6" y="549.5">底图总号</text>
<text x="652.9" y="554.5">标记</text>
<text x="662.9" y="554.5">处数</text>
<text x="676.2" y="554.5">分区</text>
<text x="687.5" y="554.5">更改文件号</text>
<text x="706.3" y="554.5">签名</text>
<text x="717.6" y="554.5">年 月 日</text>
<text x="735.8" y="552.9">阶 段 标 记</text>
<text x="759.8" y="552.9">重量</text>
<text x="771.9" y="552.9">比例</text>
<text x="798.3" y="557.1">“图样名称”</text>
<text x="9.3" y="562.5">签字</text>
<text x="653.9" y="561.5">设计</text>
<text x="692.5" y="561.4">标准化</text>
<text x="758.9" y="562.3">0.127</text>
<text x="773.5" y="562.3">1:1</text>
<text x="654.1" y="568">校核</text>
<text x="694" y="568.3">工艺</text>
<text x="9.4" y="575.6">日期</text>
<text x="651.1" y="575.4">主管设计</text>
<text x="694" y="575.7">审核</text>
<text x="798.3" y="571.8">“图样代号”</text>
<text x="835.2" y="572.1">M</text>
<text x="733.4" y="581.6">共 张</text>
<text x="737.5" y="581.6">1</text>
<text x="745.7" y="581.6">第 张</text>
<text x="749.6" y="581.6">1</text>
<text x="759.6" y="581.6">版本</text>
<text x="693.9" y="582.6">批准</text>
<text x="38.2" y="590.6">1</text>
<text x="102.2" y="590.6">2</text>
<text x="152.2" y="590.6">3</text>
<text x="202.2" y="590.6">4</text>
<text x="252.2" y="590.6">5</text>
<text x="302.2" y="590.6">6</text>
<text x="352.2" y="590.6">7</text>
<text x="402.2" y="590.6">8</text>
<text x="452.2" y="590.6">9</text>
<text x="501.5" y="590.6">10</text>
<text x="551.5" y="590.6">11</text>
<text x="601.5" y="590.6">12</text>
<text x="651.5" y="590.6">13</text>
<text x="701.5" y="590.6">14</text>
<text x="751.5" y="590.6">15</text>
<text x="808" y="590.6">16</text>
</g>
<g font-size="4.4" fill="#f00">
<text x="283.2" y="67.6">220</text>
<text x="421.6" y="96.6" transform="rotate(-90 421.6 96.6)">28.60</text>
<text x="154.2" y="104.3" transform="rotate(-90 154.2 104.3)">13.90</text>
<text x="283.6" y="175.4">254</text>
<text x="144.9" y="188.1" transform="rotate(45 144.9 188.1)">R3.20</text>
<text x="161.1" y="190.8">8.80</text>
<text x="281.3" y="190.7">236.30</text>
<text x="135.9" y="221" transform="rotate(-90 135.9 221)">22.20</text>
<text x="150.2" y="217.3" transform="rotate(-90 150.2 217.3)">7.50</text>
<text x="397.8" y="223.4" transform="rotate(-90 397.8 223.4)">13.54</text>
<text x="359.8" y="232">3.22</text>
<text x="380.8" y="232">14.40</text>
</g>
<text font-size="4.4" fill="#0a0605" x="783.1" y="581.2">替代</text>
<g font-size="4.1" fill="#0a0605">
<text x="56.4" y="13.8" transform="rotate(-180 56.4 13.8)">”</text>
<text x="64.3" y="13.8" transform="rotate(-180 64.3 13.8)">“</text>
</g>
</svg>
